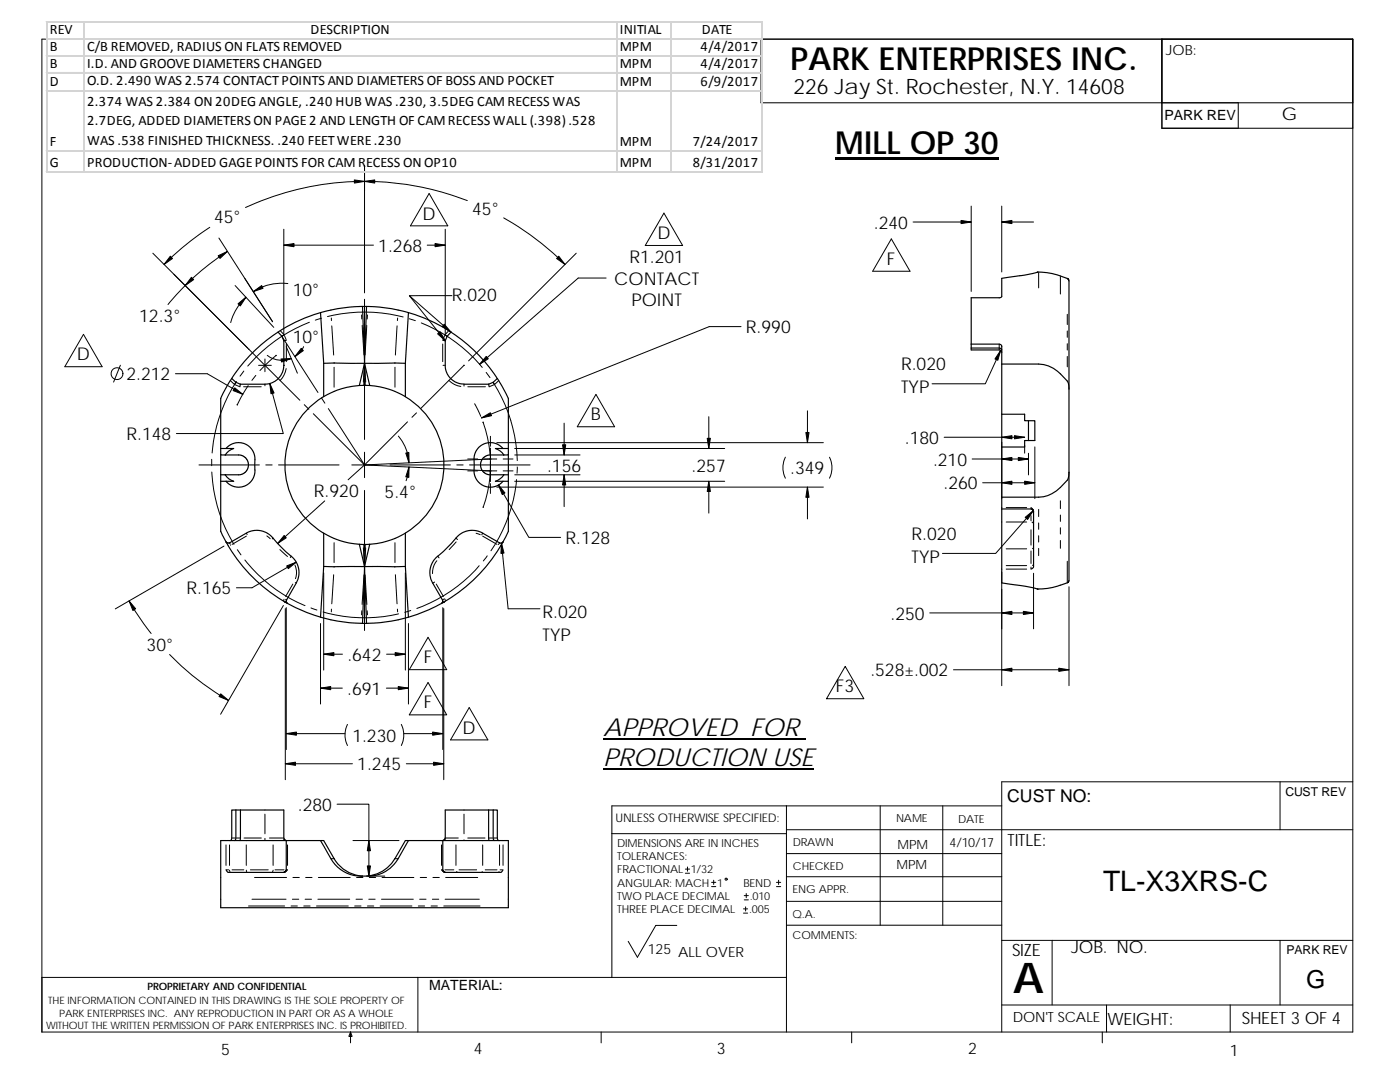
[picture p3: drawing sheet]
<svg xmlns="http://www.w3.org/2000/svg" width="279mm" height="216mm" viewBox="0 0 279 216" stroke-linecap="round" stroke-linejoin="round" font-family="sans-serif">
<g fill="none" stroke="#000" stroke-width=".2">
<path d="M8.4 7.8h261.6v198.1h-261.6zM151.9 7.8v12.7h118.1M231.9 7.8v17.8h38.1M72.7 33v25.4M85.6 38.6l3.8 6.5h-7.5zM247.1 20.5v5.1M30.5 50.5l19 19M41.9 45.4a55.9 55.9 0 0 0-9.2 7.4M43.7 47.5l10.7 16.7M45.4 50.2a50.4 50.4 0 0 0-11.9 10.6M46.9 57l7.7 8.3M49.1 59.3a10.8 10.8 0 0 0-3.1 5.1"/>
<path d="M56.6 45.7v21l-.6-.6M56.6 48.9h17.9M57.4 56.6a10.5 10.5 0 0 0-6.9 1.6M72.7 59.7v12.1M81.7 59l7.2 9M85.3 48.9h3.6M88.9 45.7v21l.6-.6M90.2 59h-8.5l8.3 7.3M93.3 40a56.8 56.8 0 0 0-44.3 1.4M100.5 43.5a56.4 56.4 0 0 1 12.3 9.3M115 50.5l-21.5 21.5M121 55.5h-5.6l-19.7 17.2"/>
<path d="M132.5 42.5l3.7 6.5h-7.4zM177.9 47.7l3.7 6.4h-7.4zM182.2 44.3h11.6M193.8 41.1v17M199.9 41.1v13.2M199.9 44.3h6.4M207.3 54.4v3M211.6 55.2v3.5M16.7 66.7l3.7 6.5h-7.5zM24 72.9l-1.3 3.3M35 74.6h6.4l7.1 4.1M46.1 76l.6 .6"/>
<path d="M46.9 76.8l.9 .4M47.2 76.1a30.9 30.9 0 0 0-4.9 14.3M48.6 77.2h3.5M48.7 74l-.8 1.1M49.5 76.9l-2.2 3.9M49.6 69.7l10.2 10.2M51.1 74.9l-.8 1M51.6 72.9h2.5M52.9 71.6v2.6M52.9 76.7v.3M53.3 70.9a4.9 4.9 0 0 0 4.8 .6M53.8 76.5l2.7 10h-21.3"/>
<path d="M55.1 70.9l-3.2 3M56.2 67.1l7.3 11.2M56.6 72.9h.2M56.8 67l.3 .7M57.1 73.5v.1a4.4 4.4 0 0 1-1.2 2.3M57.1 69.2l2.3 5.3M57.2 68.6v3.6M60.6 69.2l-.6 .9-1.1 1M61.7 64.3a31 31 0 0 0-12.3 8.7M64.2 79.4l.6 1.1M64.2 63.5l-1.3 .4M65.4 63.2a31 31 0 0 1 15.1 0"/>
<path d="M66.1 63.5v.5M66.2 65l.4 5.8M66.7 73.3v4M72.2 62.8v.8M72.3 64.9l.3 5.9M72.7 73.2l-.2 3M72.7 73.1v1.2M72.7 75.6v12.1M72.8 73.2l.2 3M73.2 64.9l-.3 5.9M73.3 62.8v.8M78.8 73.3v4"/>
<path d="M79.2 65l-.3 5.8M79.4 63.5l-.1 .5M81.7 63.6l1.2 .4M84.1 64.4a30.6 30.6 0 0 1 12.1 8.9M88.3 68.6v3.6M88.4 72.9h.3M88.7 67l-.3 .7M89.6 75.9a4.1 4.1 0 0 0 2.4 1.2M92.6 72.9l-8.6 8.6M92.6 76.7v.3M93.4 77.2h3.5M97 74.3l.8 1.1"/>
<path d="M98.5 76.4a30.3 30.3 0 0 1 4.7 15.5M98.6 76.8l-.9 .4M99.4 76l-.6 .6M118.9 78.7l3.8 6.5h-7.5zM147.9 65.2h-6.4l-45.4 18.2M199.4 68.7v.7M199.4 69.5v.3M199.7 69.9l-3.1 6.7h-10.6M213 71.1v2.1M213 68.6v1.3M213 66v1.3M213 62.7v2.1"/>
<path d="M39.7 92.8h12.1M42.2 91.7v1.2M42.3 94.2a30.3 30.3 0 0 0 4.4 14.4M53 92.8h1.3M55.6 92.8h12.1M60.7 80.8l.9 .9M62.5 82.6l10.2 10.2M64.8 99.9l-9.4 8.5M65.5 81.5l7.2 11.3M70.2 92.8h5.1M72.7 92.8l25.2 1.2M72.7 90.2v5.1"/>
<path d="M72.7 92.8l-3.2 2.9M72.7 97.9v12M77.8 92.8h12.1M79.5 87a8.9 8.9 0 0 1 2.1 5.4M81.3 84.2l-8.6 8.6M81.6 93.2l-.1 1.2-.5 1.5M83.1 82.4l-.9 .9M91.2 92.8h1.2M93.3 91.6h2M93.3 94h2M93.7 92.8h12.1M94.7 80.6l1.2 2.5"/>
<path d="M96.4 84.3a25.2 25.2 0 0 1 1.4 6.5M96.6 91.6h2.5M96.6 94h2.5M97.8 91.5l.2 .2M97.8 93.9l.2 .1M97.9 92.1v1.4a24.1 24.1 0 0 1-1.5 7.7M97.9 91.6l-25.2 1.2M97.9 87.1v1.9M97.9 89.4v6.7M97.9 96.5v2M97.9 91.5l-.1 .2M97.9 93.9l-.1 .1"/>
<path d="M99.1 97.2h65.2M99.1 88.3h65.2M99.5 96.8l6 10.4h6.4M100.4 91.6h2M100.4 94h2M102.7 96h41.9M102.7 89.5h41.9M102.7 90.8h13.1M102.7 94.7h13.1M103.1 95.7a30 30 0 0 1-5.1 14.2M103.2 93.2v1.2M112.6 94.7v6.4"/>
<path d="M112.6 84.4v6.4M141.5 83.1v6.4M141.5 96v6.4M156.7 91.2a4.7 4.7 0 0 0 0 4.2M161.1 97.2v6.3M161.1 82v6.3M165.5 91.2a4.7 4.7 0 0 1 0 4.2M188.4 87.2h16.1M194 91.6h11.3M196.1 96.3h10.4M199.9 88.2v11.3M204.5 88.8v1.6"/>
<path d="M205.3 90.4v4.4M206.5 89.2v10.3M211.6 99.9v1.6M25.8 119.9l2 3.3 2.4 3.2M44.7 109l-21.7 12.5M45.8 108.3l.2 .3M46 108.8h.1M47.4 109.7l.7 1M48.9 111.7a29.8 29.8 0 0 0 12 9.1M49.2 106.4l.1 .3M49.2 107l-2.9 1.6M53.3 106.9l.6 .6"/>
<path d="M54.5 107.4l-.2 .1M55.9 109.7l1.5 1.3M56.7 119.6l-.1 .3M57 119.6l.2 .1M58.1 111l-.2 .3M58.4 116.5l-1.4 2.5M58.9 112.8a3.7 3.7 0 0 1 .1 2.7M58.9 116.2l.2 .2M59.1 112.2l-8.8 5.1h-3.1M64.6 114.3v19.4M66.6 114.7l-.4 5.8M66.7 108.3v3.9"/>
<path d="M72.5 109.3l.2 3.1M72.6 114.7l-.3 5.9M72.7 111.2v1.3M72.7 113.7v12.1M72.9 114.7l.3 5.9M73 109.3l-.2 3.1M78.8 108.3v3.9M78.9 114.7l.3 5.8M80.9 114.3v19.4M86.7 116.1l-.3 .2M87.1 116.5l1.4 2.5M87.2 111.9a3.6 3.6 0 0 0-.9 2.5"/>
<path d="M87.4 111l.2 .3M88.7 119.5l-.3 .2M88.8 119.5l.1 .3M91 108.1l-1.4 1.6M91.1 107.4l.2 .3M95 106.4l.8 .3M95.6 112.9a29.6 29.6 0 0 1-12.4 8.5M96.3 106.4l-.2 .3M96.3 107l2.9 1.6M97.2 110.9l-.7 1M99.7 108.4l-.2 .3M99.9 108.9h.1"/>
<path d="M100.1 108.4l1.3 13.1h6.4M199.9 114.1v22.7M200.8 104.2h4.1M200.8 101.3h4.1M200.8 112.9h4.1M200.8 113.6h4.1M200.8 109.5h4.1M205.8 102.9v1M205.8 113.2v.3M205.8 101.5h.1M205.8 109.9v2.5M205.8 105.7v3.1"/>
<path d="M206 104.2l.3 .3M206.2 101.9l-7.5 8.5h-10.6M206.3 112.6l-.2 .2M206.3 109.3l-.2 .2M206.3 114.4v11.1M207.3 101.6v1.5M207.3 104.4v1.2M207.3 106.9v1.3M207.3 109.4v1.5M211.6 102.8v1.2M211.6 105.3v1.3M211.6 107.8v1.6"/>
<path d="M213 112v4.1M213.3 117.1v19.7M33.8 130.6a53.7 53.7 0 0 0 11.8 9.2M56.6 120.8l-12.6 21.7M56.9 120.2h.1M56.9 120.1l.1 .1M56.9 120.1v.1M56.9 121.4v34.2M57 120.1l-.1 .1M57.1 121.2v28.4M62.1 121.3l1.1 .4M64 124.4v16.1"/>
<path d="M64 137.3h4.3M64.5 122.1a30.1 30.1 0 0 0 15 .4M64.6 130.5h3.7M66.1 121.5v.6M72.2 121.9v.8M73.3 121.9v.8M77.1 137.3h4.4M77.2 130.5h3.7M79.3 121.5l.1 .6M81.5 124.4v16.1M82 121.8l-1.2 .4M85.4 136.2l3.8 6.4h-7.5z"/>
<path d="M85.4 127.2l3.8 6.4h-7.5zM88.4 121.2v28.4M88.5 120.2h.1M88.5 120.1l.1 .1M88.6 120.1v.1M88.6 121.4v34.2M88.6 120.1l-.1 .1M168.7 133l3.7 6.4h-7.4zM185.5 122.3h20.8M190.3 133.6h23M56.9 152.4h13.4M57.1 146.4h11.8"/>
<path d="M69.3 144.5a4.8 4.8 0 0 0 0 4.3M80.1 144.5a4.8 4.8 0 0 1 0 4.3M80.6 146.4h7.8M81.1 152.4h7.5M93.6 141.2l3.8 6.4h-7.5zM255.5 156v9.6M270 156h-70.1v49.9M45.1 168.6v4.1M45.2 173.6h.4M45.8 173.6l.1 .3M45.8 168.6v4.1M46.3 173.6h2.4"/>
<path d="M46.4 167.2h.5M47.2 167.2h.6M48.7 167.2h3.5M49.1 168.6v4.1M49.2 173.6v.3M50 173.6h3.5M50.3 179.4h6.8M50.8 175.1h6.4M52.9 162.5v3.9M52.9 167.3v.3M53.8 167.2h2.7M54.5 173.6l-.1 .3"/>
<path d="M54.5 168.6v4.1M54.9 173.6h1.8M57.1 173.6h.2M57.4 168.6v4.1M58.4 179.4h1.2M58.5 175.1h1.2M60.9 179.4h1.3M61 175.1h1.3M63.4 179.4h6.4M63.5 175.1h6.4M66.1 171.3h.5M67.3 160.5h6.3v14.3h3.2"/>
<path d="M70.4 167.7h9.2M71.1 179.4h1.2M71.2 175.1h1.2M73.6 179.4h1.3M73.7 175.1h1.3M76.1 179.4h6.4M76.2 175.1h6.4M78.9 171.3h.5M83.8 179.4h1.2M83.9 175.1h1.2M86.3 179.4h1.3M86.4 175.1h1.3"/>
<path d="M88.1 168.6v4.1M88.2 173.6h.1M88.8 173.6h1.8M88.8 179.4h6.9M88.9 175.1h6.4M89 167.2h2.5M91 168.6v4.1M91.1 173.9l.2 .2M91.6 173.6h3.5M92.6 162.5v3.9M92.6 167.6v.1M93.3 167.2h3.5"/>
<path d="M96.3 173.9l-.2 .2M96.3 168.6v4.1M96.8 173.6h2.4M97.7 167.2h.6M98.6 167.2h.5M99.6 173.9l-.1 .2M99.7 168.6v4.1M99.8 173.6h.5M100.4 168.6v4.1M122.1 166.3h34.9M136.8 174.2h.8M136.8 173.4h.8"/>
<path d="M137.2 173v.8M142 176.9h.9M142 176.1h.9M142.4 175.6v.9M148.5 179.6h.9M148.5 178.7h.9M148.9 178.3v.8M155 176.9h.8M155 176.1h.8M155.4 175.6v.9M157 165.6h113M157 174.9h42.9"/>
<path d="M157 179.9h42.9M157 160.8v45.1M157 170.3h42.9M175.7 160.8v23.8M188.2 160.8v23.8M199.9 160.8h-77.8v34.2M8.4 195h75v10.9M49.6 180.8h7.2M58.1 180.8h1.3M60.6 180.8h1.3M63.2 180.8h6.3M70.8 180.8h1.3"/>
<path d="M73.3 180.8h1.3M75.9 180.8h6.3M83.4 195h73.6M83.5 180.8h1.3M86 180.8h1.3M88.6 180.8h7.2M135.1 184.7h-4.2l-3.7 6.3-1.8-3.2M148.4 182.2h.8M148.4 181.4h.8M148.8 181v.8M157 184.6h42.9M199.9 187.6h70.1"/>
<path d="M210 187.6v12.9M255.5 187.6v12.9M70 205.9l.3 .9h-.7zM70 205.9v2.2M120 205.9v2.2M170 205.9v2.2M199.9 200.5h70.1M220 205.9v2.2M220.8 200.5v5.4M245.5 200.5v5.4"/>
<circle cx="23.4" cy="74.6" r="1.18"/>
<circle cx="144.9" cy="175.4" r=".21"/>
</g>
<g fill="none" stroke="#000" stroke-width=".23">
<path d="M207 54.3h.3a14.5 14.5 0 0 1 5.7 1.3l.3 .4v21.6M207 54.3l-2.1 .5-5 .7v3.6l-.2 .3h-5.9v9.3M207 54.3h.1M46.2 75.5l.9 .8M46.2 75.5l-1.2 2.1-1 1.9v10M47.1 76.3l-.3 .4M47.1 76.3l.9 .4M48 76.7l-.1 .5M48 76.7h4.9M55.5 66.3a30.9 30.9 0 0 0-9.3 9.2M55.5 66.3l.8 .8M56.3 67.1l.3 .9"/>
<path d="M56.6 68v5.4l-.3 1-.7 1.1a3.8 3.8 0 0 1-2.7 1.1M56.7 66.8l-.4 .3M57.1 67.9l-.5 .1M64 62.4l.6 10.1M64 62.4a29.9 29.9 0 0 0-8.5 3.9M64 62.4a31.8 31.8 0 0 1 17.5 0M64.6 79.1a15.9 15.9 0 0 0 0 27.3M64.6 72.5v6.6M66.7 72.4l6 .1M66.7 72.4h.1M66.7 72.4l-2.1 .1M71.7 76.9a15.7 15.7 0 0 0-7.1 2.2"/>
<path d="M72.3 61.2l.4 11.3M72.6 76.9h-.9M72.7 72.5l-1 4.4M72.7 72.5l1.1 4.4M72.7 72.5l.2 4.4M72.7 72.5l-.1 4.4h.3M72.9 76.9h.9M73.2 61.2l-.5 11.3M73.8 76.9a16.1 16.1 0 0 1 7.1 2.2M80.9 79.1a15.9 15.9 0 0 1 0 27.3M80.9 72.5v6.6M80.9 72.5h-8.2"/>
<path d="M81.5 62.4l-.6 10.1M81.5 62.4a30.1 30.1 0 0 1 8.5 3.9M88.3 67.9l.6 .1M88.8 66.8l.4 .3M88.9 68v5.3l.3 1.2 .7 1 .8 .7 .9 .3 1 .1M89.2 67.1l-.3 .9M90 66.3l-.8 .8M90 66.3a31.2 31.2 0 0 1 9.2 9.2M92.6 76.7h4.9M97.5 76.7l.1 .5M98.4 76.3l.3 .4M98.4 76.3l-.9 .4"/>
<path d="M99.3 75.5l2.2 4v10M99.3 75.5l-.9 .8M193.8 68.7h5.6l.3 .1 .2 .2v3.6M193.8 69.4h5.7l.3 .2 .1 .3M193.8 68.7v1.1h5.7l.3 .3 .1 .2M199.9 72.6h7.4a6.2 6.2 0 0 1 4.3 2l1.4 1.5 .3 1.5M199.9 72.6v10.1h4.6v1.2h2v4h-2v1.3h-4.6M213.3 77.6v16.6M44 89.5h2.6a3.1 3.1 0 0 0-1.7 1.3M44 90.8v15.2l1.1 2.1M44 89.5v1.3h.9M44.9 90.8h3l.7 .3 .8 .9 .2 1.2-.5 .9-.9 .6h-4.2"/>
<path d="M44.9 94.7a3 3 0 0 0 1.7 1.3h-2.6M45.1 89.5l.8-.7 .8-.4 .9-.1 1.1 .2 1 .5 .7 .8 .4 1.1 .1 .8M50.9 93.8l-.2 1.1-.4 .9-.7 .7-.9 .5-.9 .2-1.2-.1-.7-.4-.8-.7M50.9 91.7v2.1M94.6 91.7v2.4l.1 .8 .7 1.2 .8 .7 1 .4h1.2l1.1-.4 .9-.8h1.1M100.4 89.5h-1.5a3.3 3.3 0 0 1 1.7 1.3M100.6 90.8h-3l-.8 .3-.7 .9-.2 1.2 .5 .9 .9 .6h4.2M100.6 94.7a3.4 3.4 0 0 1-1.7 1.3h1.5M101.5 89.5h-1.1l-.9-.7-1-.4-.7-.1-1 .2-1 .5-.7 .8-.4 1.1-.1 .8M101.5 89.5v1.3h-.9M101.5 90.8v15.2l-1.1 2.1M199.9 99.2v17.1l5.5 .8a9 9 0 0 0 6.2-.3"/>
<path d="M199.9 82.6v6.6M199.9 89.2v10M205.3 83.9v4M213.3 94.2v21.7l-.2 .3-1.5 .6M213.3 94.2l-.2 1.4a7.8 7.8 0 0 1-5.8 3.6h-7.4M45.1 108.1a31.2 31.2 0 0 0 11.5 11.9M54.5 107.4l1.9 2.1 2.4 2.2 .6 .9 .2 .9 .1 1-.2 1.1-2.4 4.2v.3l.3 .3-.8-.4M54.5 107.4l-.7-.7-.8-.5-1.1-.3h-1.2l-1.4 .4-3.5 2-.4 .1-.3-.3M64.6 113l-.6 10.1M64.6 113l2.1 .1M66.7 113.1h.1M71.7 108.6a15.4 15.4 0 0 1-7.1-2.2v6.6"/>
<path d="M71.7 108.6l1 4.5M71.7 108.6h1.2l-.2 4.5M72.6 108.6l.1 4.5M72.7 113.1h-6M72.7 113.1l-.4 11.3M72.7 113.1l.5 11.3M73.8 108.6l-1.1 4.5M73.8 108.6h-.9M80.9 106.4v6.6M80.9 113l.6 10.1h.2a33.2 33.2 0 0 0 6.4-2.7M80.9 106.4a15.7 15.7 0 0 1-7.1 2.2M80.9 113l-8.2 .1"/>
<path d="M87.4 111a4.5 4.5 0 0 0-1.4 2.1l-.2 1.2 .2 1.3 2.3 4.2v.3l-.2 .3M88.9 120l-.8 .4M91 107.4l-1.5 1.6-2.1 2M91 107.4l.5-.6 1-.6 1-.3h1.3l1.4 .4 3.6 2.1h.3l.3-.3M100.4 108.1a31.6 31.6 0 0 1-11.5 11.9M199.9 101.6h6l.3 .2 .1 .3M205.8 101.3l.5 .8M206.3 102.1v11l-.5 .5M57.4 120.4l.1 .1a33 33 0 0 0 6.5 2.6M64 123.1l4.2 1 4.1 .3M72.3 124.4h.9M81.5 123.1l-4.2 1-4.1 .3"/>
<path d="M45.1 173.6l.5 .5h11M47.1 161.6h9.5v5.7l.3 .3 .2 .1v5.9l-.2 .3-.3 .2M47.1 161.6v5.7l-.3 .4M47.1 161.6h-.9v5.6l-.2 .5M48 161.6l-.1 6.1M57.4 173.6l-.8 .5M64 167.7h-20v13.4h57.5v-13.4h-20M64 167.7l1.3 2.4a7.3 7.3 0 0 0 7 4.7M64 167.7h.6l2.1 3.6M66.7 171.3a7.1 7.1 0 0 0 5.6 3.5M66.7 171.3h.1M81.5 167.7l-1.3 2.4a7.4 7.4 0 0 1-7.9 4.7"/>
<path d="M81.5 167.7h-.6l-2.1 3.6a7 7 0 0 1-5.5 3.5M88.1 173.6l.8 .5M97.5 161.6l.1 6.1M98.4 161.6h-9.5v5.6l-.3 .4-.3 .1 .1 6 .2 .3 .3 .1M98.4 161.6v5.7l.3 .4M98.4 161.6h.9v5.6l.2 .5M100.4 173.6l-.5 .5h-11"/>
</g>
<g fill="#000" stroke="#000" stroke-width=".2">
<path d="M72.7 36.2l2.1-.3v.6z" fill-rule="evenodd"/>
<path d="M70.7 35.9l2 .3-2 .3z" fill-rule="evenodd"/>
<path d="M34 51.1l.4 .5-1.7 1.2z" fill-rule="evenodd"/>
<path d="M38.2 55.3l.5 .5-1.7 1.2z" fill-rule="evenodd"/>
<path d="M43.5 51l1.9-.8-1.5 1.4z" fill-rule="evenodd"/>
<path d="M47.5 60.6l1.6-1.3-1.1 1.7z" fill-rule="evenodd"/>
<path d="M50.5 58.2l1.7-1.2 .3 .5z" fill-rule="evenodd"/>
<path d="M56.6 48.9l2.1-.3v.6z" fill-rule="evenodd"/>
<path d="M86.8 48.6l2.1 .3-2.1 .3z" fill-rule="evenodd"/>
<path d="M111.5 51.1l1.3 1.7-1.7-1.2z" fill-rule="evenodd"/>
<path d="M191.8 44l2 .3-2 .3z" fill-rule="evenodd"/>
<path d="M199.9 44.3l2.1-.3v.6z" fill-rule="evenodd"/>
<path d="M46.8 77.4l1.7 1.3-2-.8z" fill-rule="evenodd"/>
<path d="M53.8 76.5l.9 1.9-.6 .2z" fill-rule="evenodd"/>
<path d="M56.1 71.6l2-.1-1.9 .7z" fill-rule="evenodd"/>
<path d="M60.1 69.5l.4 .5-1.6 1.1z" fill-rule="evenodd"/>
<path d="M87.3 66.6l.5-.4 1.1 1.8z" fill-rule="evenodd"/>
<path d="M88.7 64.7l1.3 1.6-1.7-1.1z" fill-rule="evenodd"/>
<path d="M97 71.1l.5 .5-1.8 1.1z" fill-rule="evenodd"/>
<path d="M199.7 69.9l-.6 2-.5-.3z" fill-rule="evenodd"/>
<path d="M81 90.4l.6-.1v2.1z" fill-rule="evenodd"/>
<path d="M81.6 93.2v2l-.6-.1z" fill-rule="evenodd"/>
<path d="M96.1 83.4l1.8-1 .2 .6z" fill-rule="evenodd"/>
<path d="M99.5 96.8l1.3 1.6-.6 .3z" fill-rule="evenodd"/>
<path d="M112.3 88.8h.6l-.3 2z" fill-rule="evenodd"/>
<path d="M112.6 94.7l.3 2.1h-.6z" fill-rule="evenodd"/>
<path d="M141.5 96l.3 2.1h-.7z" fill-rule="evenodd"/>
<path d="M141.1 87.5h.7l-.3 2z" fill-rule="evenodd"/>
<path d="M161.1 97.2l.4 2h-.7z" fill-rule="evenodd"/>
<path d="M160.8 86.3h.7l-.4 2z" fill-rule="evenodd"/>
<path d="M199.9 87.2l2.1-.3v.7z" fill-rule="evenodd"/>
<path d="M199.9 91.6l2.1-.3v.6z" fill-rule="evenodd"/>
<path d="M199.9 96.3l2.1-.3v.6z" fill-rule="evenodd"/>
<path d="M202.5 86.9l2 .3-2 .4z" fill-rule="evenodd"/>
<path d="M203.2 91.3l2.1 .3-2.1 .3z" fill-rule="evenodd"/>
<path d="M204.5 96l2 .3-2 .3z" fill-rule="evenodd"/>
<path d="M25.8 119.9l1.3 1.6-.6 .3z" fill-rule="evenodd"/>
<path d="M56.7 106.8l.4 .5-1.7 1.1z" fill-rule="evenodd"/>
<path d="M57.2 112.9l1.9-.7-1.6 1.3z" fill-rule="evenodd"/>
<path d="M100.1 108.4l.5 2h-.6z" fill-rule="evenodd"/>
<path d="M204.6 103.2l1.6-1.3-1.1 1.8z" fill-rule="evenodd"/>
<path d="M44 138.5l1.6 1.3-1.9-.8z" fill-rule="evenodd"/>
<path d="M64 137.3l2-.3v.6z" fill-rule="evenodd"/>
<path d="M64.6 130.5l2-.3v.7z" fill-rule="evenodd"/>
<path d="M78.9 130.2l2 .3-2 .4z" fill-rule="evenodd"/>
<path d="M79.5 137l2 .3-2 .3z" fill-rule="evenodd"/>
<path d="M199.9 122.3l2.1-.3v.6z" fill-rule="evenodd"/>
<path d="M199.9 133.6l2.1-.3v.7z" fill-rule="evenodd"/>
<path d="M204.2 122l2.1 .3-2.1 .3z" fill-rule="evenodd"/>
<path d="M211.3 133.3l2 .3-2 .4z" fill-rule="evenodd"/>
<path d="M56.9 152.4l2.1-.3v.6z" fill-rule="evenodd"/>
<path d="M57.1 146.4l2.1-.3v.6z" fill-rule="evenodd"/>
<path d="M86.3 146.1l2.1 .3-2.1 .3z" fill-rule="evenodd"/>
<path d="M86.5 152.1l2.1 .3-2.1 .3z" fill-rule="evenodd"/>
<path d="M73.6 167.7l.3 2.1h-.6z" fill-rule="evenodd"/>
<path d="M73.3 172.8h.6l-.3 2z" fill-rule="evenodd"/>
</g>
<path d="M120.4 147.4h40.4M120.4 153.4h42" fill="none" stroke="#000" stroke-width=".3"/>
<path d="M166.7 31.4h32.6v.5h-32.6z" fill="#000"/>
<path d="M9.2 7.7h142.8M9.2 11.1h142.8M9.2 14.5h142.8M9.2 18.1h142.8M16.6 4.3v30.2M122.9 4.3v30.2M133.8 4.3v30.2M9.2 34.5v-30.2h142.8v30.2M9.2 30.1h142.8M9.2 34.2h142.8" fill="none" stroke="#d4d4d4" stroke-width=".2"/>
<path d="M9.2 4.4h142.8M9.2 7.8h142.8M9.2 11.2h142.8M9.3 4.3v30.2M123.1 4.3v30.2M133.9 4.3v30.2M9.2 30.2h142.8" fill="none" stroke="#d4d4d4" stroke-width=".25"/>
<path d="M9.2 14.6h142.8M9.2 18.2h142.8M16.7 4.3v30.2M152.1 4.3v30.2M9.2 34.4h142.8" fill="none" stroke="#d4d4d4" stroke-width=".28"/>
<text font-size="8.5" x="202.2" y="198.2">A</text>
<g font-size="6.3">
<text x="157.7" y="14.1">PARK ENTERPRISES INC.</text>
<text x="166.7" y="30.8">MILL OP 30</text>
</g>
<text font-size="5.6" x="220.1" y="177.8">TL-X3XRS-C</text>
<g font-size="4.9">
<text x="120.4" y="146.8">APPROVED FOR</text>
<text x="120.4" y="152.8">PRODUCTION USE</text>
<text x="260.7" y="197.1">G</text>
</g>
<text font-size="4.2" x="158.3" y="18.8">226 Jay St. Rochester, N.Y. 14608</text>
<g font-size="3.5">
<text x="255.8" y="24">G</text>
<text x="42.7" y="44.6">45°</text>
<text x="84.3" y="43.8">D</text>
<text x="94.2" y="42.9">45°</text>
<text x="131.2" y="47.7">D</text>
<text x="174.4" y="45.6">.240</text>
<text x="75.5" y="50.2">1.268</text>
<text x="125.6" y="52.6">R1.201</text>
<text x="177" y="52.9">F</text>
<text x="58.4" y="59">10°</text>
<text x="90.2" y="60">R.020</text>
<text x="122.6" y="56.8">CONTACT</text>
<text x="27.8" y="64.2">12.3°</text>
<text x="126" y="61">POINT</text>
<text x="15.3" y="71.9">D</text>
<text x="58.4" y="68.4">10°</text>
<text x="148.9" y="66.5">R.990</text>
<text x="25.2" y="75.9">2.212</text>
<text x="179.8" y="73.9">R.020</text>
<text x="117.9" y="83.9">B</text>
<text x="179.8" y="78.4">TYP</text>
<text x="25.2" y="87.8">R.148</text>
<text x="180.6" y="88.6">.180</text>
<text x="109.2" y="94.2">.156</text>
<text x="138" y="94.1">.257</text>
<text x="157.7" y="94.6">.349</text>
<text x="186.2" y="92.9">.210</text>
<text x="62.7" y="99.2">R.920</text>
<text x="76.8" y="99.4">5.4°</text>
<text x="188.3" y="97.7">.260</text>
<text x="181.9" y="107.8">R.020</text>
<text x="112.9" y="108.5">R.128</text>
<text x="181.9" y="112.3">TYP</text>
<text x="37.2" y="118.6">R.165</text>
<text x="108.3" y="123.4">R.020</text>
<text x="177.7" y="123.6">.250</text>
<text x="29.3" y="129.8">30°</text>
<text x="69.3" y="131.8">.642</text>
<text x="108.3" y="127.9">TYP</text>
<text x="84.6" y="132.4">F</text>
<text x="173.7" y="135">.528±.002</text>
<text x="69.3" y="138.6">.691</text>
<text x="84.6" y="141.4">F</text>
<text x="166.8" y="138.2">F3</text>
<text x="70.3" y="148">1.230</text>
<text x="92.3" y="146.4">D</text>
<text x="71.3" y="153.7">1.245</text>
<text x="59.5" y="161.8">.280</text>
<text x="201" y="160.1">CUST NO:</text>
</g>
<g font-size="3.4">
<text x="201.1" y="168.8">TITLE:</text>
<text x="202" y="190.8">SIZE</text>
<text x="213.7" y="190.1">JOB. NO.</text>
<text x="221" y="204.5">WEIGHT:</text>
<text x="247.8" y="204.4">SHEET 3 OF 4</text>
</g>
<g font-size="3.2">
<text x="44.2" y="210.4">5</text>
<text x="94.6" y="210.3">4</text>
<text x="143" y="210.4">3</text>
<text x="193.2" y="210.4">2</text>
<text x="245.4" y="210.7">1</text>
</g>
<g font-size="2.9">
<text x="10" y="6.8">REV</text>
<text x="10" y="10.2">B</text>
<text x="17.4" y="10.2">C/B REMOVED, RADIUS ON FLATS REMOVED</text>
<text x="62" y="6.8">DESCRIPTION</text>
<text x="123.7" y="6.8">INITIAL</text>
<text x="123.7" y="10.2">MPM</text>
<text x="139.8" y="10.2">4/4/2017</text>
<text x="140.1" y="6.8">DATE</text>
<text x="10" y="17.2">D</text>
<text x="10" y="13.5">B</text>
<text x="17.4" y="16.9">O.D. 2.490 WAS 2.574 CONTACTPOINTS AND DIAMETERS OF BOSS AND POCKET</text>
<text x="17.4" y="13.5">I.D. AND GROOVEDIAMETERS CHANGED</text>
<text x="123.7" y="17.2">MPM</text>
<text x="123.7" y="13.5">MPM</text>
<text x="139.8" y="17.2">6/9/2017</text>
<text x="139.8" y="13.5">4/4/2017</text>
<text x="17.4" y="21.1">2.374 WAS 2.384 ON 20DEG ANGLE, .240 HUB WAS .230, 3.5DEG CAMRECESS WAS</text>
<text x="10" y="29.2">F</text>
<text x="17.4" y="25">2.7DEG, ADDED DIAMETERS ON PAGE2 AND LENGTH OF CAMRECESS WALL (.398).528</text>
<text x="17.4" y="28.9">WAS .538 FINISHED THICKNESS. .240 FEETWERE.230</text>
<text x="123.7" y="29.2">MPM</text>
<text x="138.2" y="29.2">7/24/2017</text>
<text x="10" y="33.3">G</text>
<text x="17.4" y="33.3">PRODUCTION‐ADDED GAGEPOINTS FOR CAMRECESS ON OP10</text>
<text x="123.7" y="33.3">MPM</text>
<text x="138.2" y="33.3">8/31/2017</text>
</g>
<g font-size="2.8">
<text x="232.7" y="10.9">JOB:</text>
<text x="232.4" y="24">PARK REV</text>
<text x="129.3" y="190.4">125 ALL OVER</text>
<text x="85.7" y="197.5">MATERIAL:</text>
<text x="202.1" y="203.8">DON'T SCALE</text>
</g>
<g font-size="2.5">
<text x="178.9" y="173.4">MPM</text>
<text x="179.1" y="169.3">MPM</text>
<text x="189.5" y="169">4/10/17</text>
</g>
<g font-size="2.4">
<text x="256.5" y="158.9">CUST REV</text>
<text x="122.9" y="164">UNLESS OTHERWISE SPECIFIED:</text>
<text x="256.8" y="190.4">PARK REV</text>
</g>
<g font-size="2.2">
<text x="178.8" y="164">NAME</text>
<text x="191.2" y="164.2">DATE</text>
<text x="123.2" y="169">DIMENSIONS ARE IN INCHES</text>
<text x="123.2" y="171.6">TOLERANCES:</text>
<text x="158.2" y="168.8">DRAWN</text>
<text x="158.2" y="173.7">CHECKED</text>
<text x="123.2" y="176.9">ANGULAR: MACH 1</text>
<text x="123.2" y="174.3">FRACTIONAL 1/32</text>
<text x="123.2" y="179.6">TWO PLACE DECIMAL</text>
<text x="148.4" y="176.9">BEND</text>
<text x="149.6" y="179.6">.010</text>
<text x="158.2" y="178.3">ENG APPR.</text>
<text x="123.2" y="182.2">THREE PLACE DECIMAL</text>
<text x="149.5" y="182.2">.005</text>
<text x="158.2" y="183.2">Q.A.</text>
<text x="158.2" y="187.4">COMMENTS:</text>
</g>
<g font-size="2">
<text x="29.5" y="197.6">PROPRIETARY AND CONFIDENTIAL</text>
<text x="9.6" y="200.3">THE INFORMATION CONTAINED IN THIS DRAWING IS THE SOLE PROPERTY OF</text>
<text x="11.8" y="202.8">PARK ENTERPRISES INC. ANY REPRODUCTION IN PART OR AS A WHOLE</text>
<text x="9.2" y="205.4">WITHOUT THE WRITTEN PERMISSION OF PARK ENTERPRISES INC. IS PROHIBITED.</text>
</g>
</svg>
